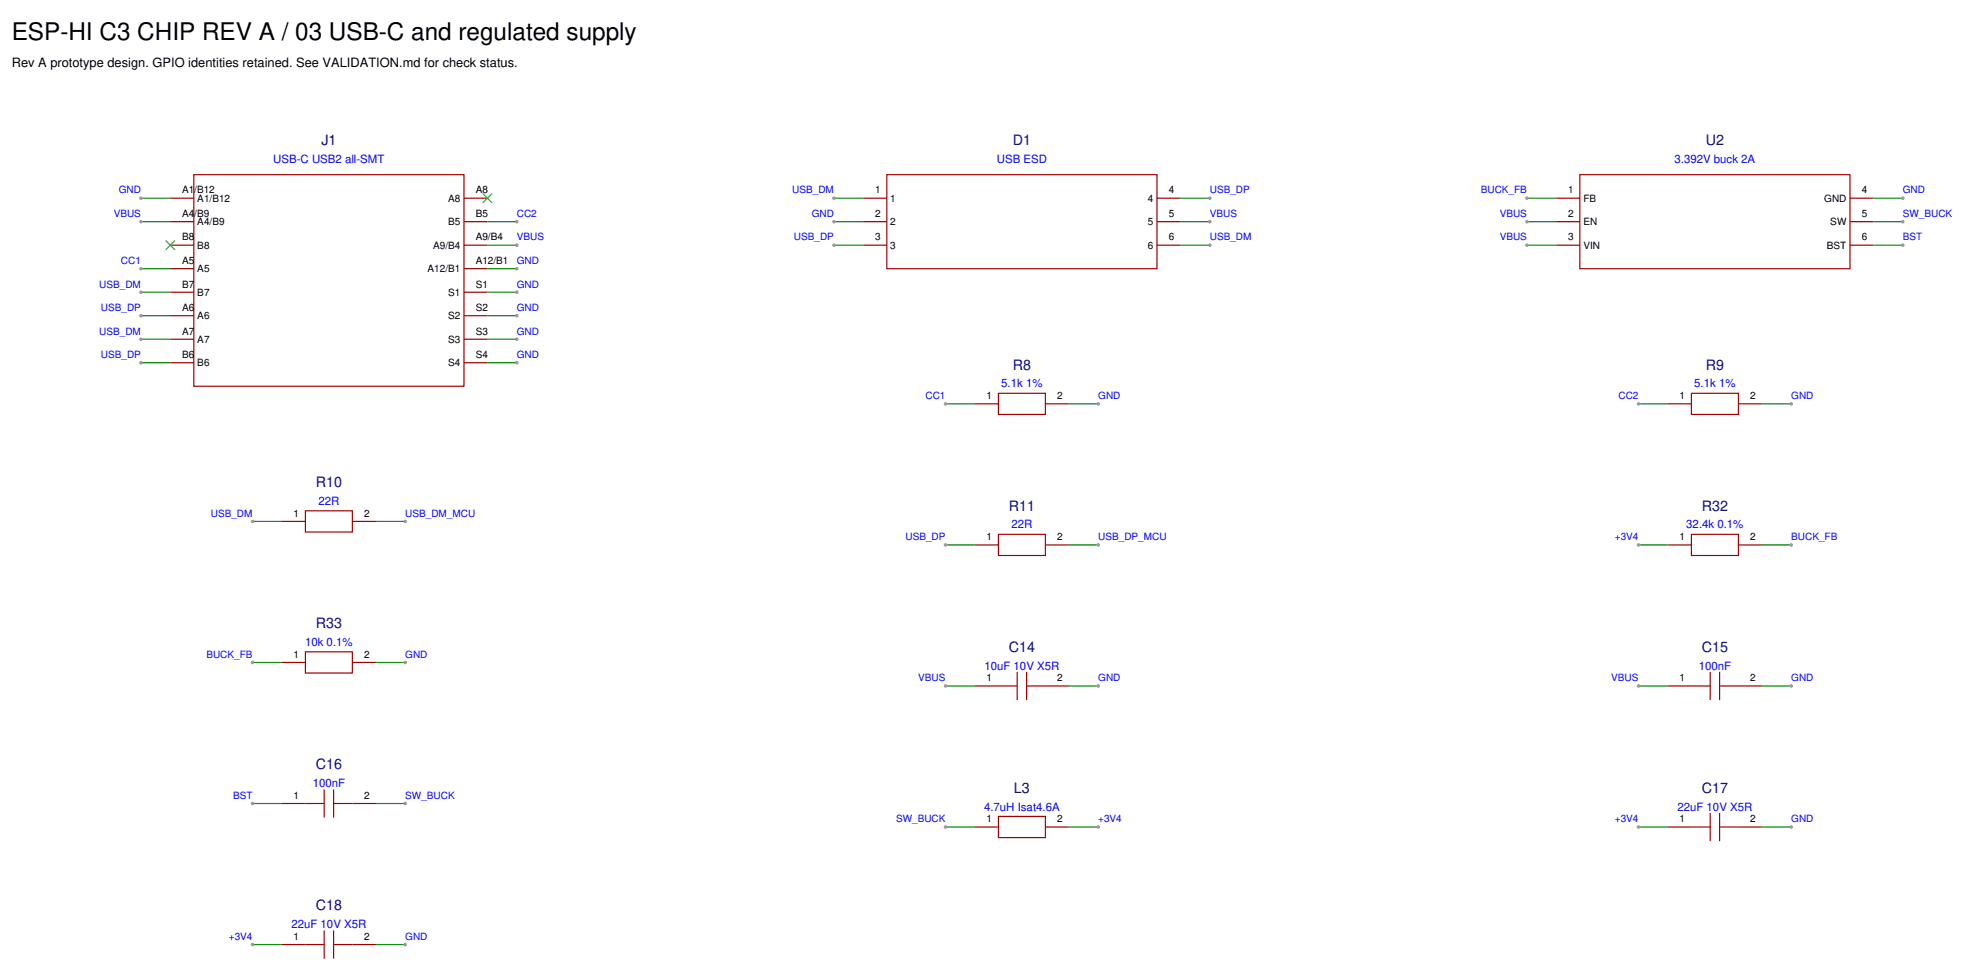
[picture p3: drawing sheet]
<svg xmlns="http://www.w3.org/2000/svg" width="590mm" height="291mm" viewBox="0 0 590 291" stroke-linecap="round" stroke-linejoin="round" font-family="sans-serif">
<path d="M58.2 52.4h81.1v63.5h-81.1z" fill="none" stroke="#a00000" stroke-width=".35"/>
<path d="M51.2 59.5h7M51.2 66.5h7M51.2 73.6h7" fill="none" stroke="#800" stroke-width=".35"/>
<path d="M49.7 72.2l2.9 2.8zM49.7 75l2.9-2.8z" fill="#fffcf8"/>
<path d="M49.7 72.2l2.9 2.8M52.6 72.2l-2.9 2.8" fill="none" stroke="#3c3" stroke-width=".35"/>
<path d="M139.3 59.5h7.1M51.2 80.6h7M51.2 87.7h7M51.2 94.8h7M51.2 101.8h7M51.2 108.9h7" fill="none" stroke="#800" stroke-width=".35"/>
<path d="M145 58.1l2.8 2.8zM145 60.9l2.8-2.8z" fill="#fffcf8"/>
<path d="M145 58.1l2.8 2.8M147.8 58.1l-2.8 2.8" fill="none" stroke="#3c3" stroke-width=".35"/>
<g fill="none" stroke="#800" stroke-width=".35">
<path d="M259.3 59.5h7M347.5 59.5h7M467.4 59.5h7.1M555.6 59.5h7.1M139.3 66.5h7.1M139.3 73.6h7.1M259.3 66.5h7M259.3 73.6h7M347.5 66.5h7M347.5 73.6h7M467.4 66.5h7.1M467.4 73.6h7.1"/>
<path d="M555.6 66.5h7.1M555.6 73.6h7.1M139.3 80.6h7.1M139.3 87.7h7.1M139.3 94.8h7.1M139.3 101.8h7.1M139.3 108.9h7.1M292.8 121.2h7.1M314 121.2h7M500.9 121.2h7.1M522.1 121.2h7.1M84.7 156.5h7"/>
<path d="M105.8 156.5h7.1M292.8 163.6h7.1M314 163.6h7M500.9 163.6h7.1M522.1 163.6h7.1M84.7 198.8h7M105.8 198.8h7.1M292.8 205.9h7.1M314 205.9h7M500.9 205.9h7.1M522.1 205.9h7.1M84.7 241.2h7"/>
<path d="M105.8 241.2h7.1M292.8 248.2h7.1M314 248.2h7M500.9 248.2h7.1M522.1 248.2h7.1M84.7 283.5h7M105.8 283.5h7.1"/>
</g>
<g fill="none" stroke="#a00000" stroke-width=".35">
<path d="M266.3 52.4h81.2v28.2h-81.2zM474.5 52.4h81.1v28.2h-81.1zM299.9 118h14.1v6.4h-14.1zM508 118h14.1v6.4h-14.1zM91.7 153.3h14.1v6.4h-14.1zM299.9 160.4h14.1v6.3h-14.1zM508 160.4h14.1v6.3h-14.1zM91.7 195.7h14.1v6.3h-14.1zM299.9 205.9h5.6M305.5 201.7v8.4M308.3 201.7v8.4M308.3 205.9h5.7"/>
<path d="M508 205.9h5.6M513.6 201.7v8.4M516.5 205.9h5.6M516.5 201.7v8.4M97.4 236.9v8.5M100.2 236.9v8.5M91.7 241.2h5.7M100.2 241.2h5.6M299.9 245h14.1v6.4h-14.1zM508 248.2h5.6M513.6 244v8.5M516.5 244v8.5"/>
<path d="M516.5 248.2h5.6M97.4 279.3v8.4M100.2 279.3v8.4M91.7 283.5h5.7M100.2 283.5h5.6"/>
</g>
<path d="M42.3 59.5h8.9" fill="none" stroke="#080" stroke-width=".35"/>
<circle cx="42.3" cy="59.5" r=".35" fill="#999"/>
<circle cx="42.3" cy="59.5" r=".35" fill="none" stroke="#999" stroke-width=".35"/>
<path d="M42.3 66.5h8.9" fill="none" stroke="#080" stroke-width=".35"/>
<circle cx="42.3" cy="66.5" r=".35" fill="#999"/>
<circle cx="42.3" cy="66.5" r=".35" fill="none" stroke="#999" stroke-width=".35"/>
<path d="M42.3 80.6h8.9" fill="none" stroke="#080" stroke-width=".35"/>
<circle cx="42.3" cy="80.6" r=".35" fill="#999"/>
<circle cx="42.3" cy="80.6" r=".35" fill="none" stroke="#999" stroke-width=".35"/>
<path d="M42.3 87.7h8.9" fill="none" stroke="#080" stroke-width=".35"/>
<circle cx="42.3" cy="87.7" r=".35" fill="#999"/>
<circle cx="42.3" cy="87.7" r=".35" fill="none" stroke="#999" stroke-width=".35"/>
<path d="M42.3 94.8h8.9" fill="none" stroke="#080" stroke-width=".35"/>
<circle cx="42.3" cy="94.8" r=".35" fill="#999"/>
<circle cx="42.3" cy="94.8" r=".35" fill="none" stroke="#999" stroke-width=".35"/>
<path d="M42.3 101.8h8.9" fill="none" stroke="#080" stroke-width=".35"/>
<circle cx="42.3" cy="101.8" r=".35" fill="#999"/>
<circle cx="42.3" cy="101.8" r=".35" fill="none" stroke="#999" stroke-width=".35"/>
<path d="M42.3 108.9h8.9" fill="none" stroke="#080" stroke-width=".35"/>
<circle cx="42.3" cy="108.9" r=".35" fill="#999"/>
<circle cx="42.3" cy="108.9" r=".35" fill="none" stroke="#999" stroke-width=".35"/>
<path d="M146.4 66.5h8.8" fill="none" stroke="#080" stroke-width=".35"/>
<circle cx="155.2" cy="66.5" r=".35" fill="#999"/>
<circle cx="155.2" cy="66.5" r=".35" fill="none" stroke="#999" stroke-width=".35"/>
<path d="M146.4 73.6h8.8" fill="none" stroke="#080" stroke-width=".35"/>
<circle cx="155.2" cy="73.6" r=".35" fill="#999"/>
<circle cx="155.2" cy="73.6" r=".35" fill="none" stroke="#999" stroke-width=".35"/>
<path d="M146.4 80.6h8.8" fill="none" stroke="#080" stroke-width=".35"/>
<circle cx="155.2" cy="80.6" r=".35" fill="#999"/>
<circle cx="155.2" cy="80.6" r=".35" fill="none" stroke="#999" stroke-width=".35"/>
<path d="M146.4 87.7h8.8" fill="none" stroke="#080" stroke-width=".35"/>
<circle cx="155.2" cy="87.7" r=".35" fill="#999"/>
<circle cx="155.2" cy="87.7" r=".35" fill="none" stroke="#999" stroke-width=".35"/>
<path d="M146.4 94.8h8.8" fill="none" stroke="#080" stroke-width=".35"/>
<circle cx="155.2" cy="94.8" r=".35" fill="#999"/>
<circle cx="155.2" cy="94.8" r=".35" fill="none" stroke="#999" stroke-width=".35"/>
<path d="M146.4 101.8h8.8" fill="none" stroke="#080" stroke-width=".35"/>
<circle cx="155.2" cy="101.8" r=".35" fill="#999"/>
<circle cx="155.2" cy="101.8" r=".35" fill="none" stroke="#999" stroke-width=".35"/>
<path d="M146.4 108.9h8.8" fill="none" stroke="#080" stroke-width=".35"/>
<circle cx="155.2" cy="108.9" r=".35" fill="#999"/>
<circle cx="155.2" cy="108.9" r=".35" fill="none" stroke="#999" stroke-width=".35"/>
<path d="M250.5 59.5h8.8" fill="none" stroke="#080" stroke-width=".35"/>
<circle cx="250.5" cy="59.5" r=".35" fill="#999"/>
<circle cx="250.5" cy="59.5" r=".35" fill="none" stroke="#999" stroke-width=".35"/>
<path d="M250.5 66.5h8.8" fill="none" stroke="#080" stroke-width=".35"/>
<circle cx="250.5" cy="66.5" r=".35" fill="#999"/>
<circle cx="250.5" cy="66.5" r=".35" fill="none" stroke="#999" stroke-width=".35"/>
<path d="M250.5 73.6h8.8" fill="none" stroke="#080" stroke-width=".35"/>
<circle cx="250.5" cy="73.6" r=".35" fill="#999"/>
<circle cx="250.5" cy="73.6" r=".35" fill="none" stroke="#999" stroke-width=".35"/>
<path d="M354.5 59.5h8.9" fill="none" stroke="#080" stroke-width=".35"/>
<circle cx="363.4" cy="59.5" r=".35" fill="#999"/>
<circle cx="363.4" cy="59.5" r=".35" fill="none" stroke="#999" stroke-width=".35"/>
<path d="M354.5 66.5h8.9" fill="none" stroke="#080" stroke-width=".35"/>
<circle cx="363.4" cy="66.5" r=".35" fill="#999"/>
<circle cx="363.4" cy="66.5" r=".35" fill="none" stroke="#999" stroke-width=".35"/>
<path d="M354.5 73.6h8.9" fill="none" stroke="#080" stroke-width=".35"/>
<circle cx="363.4" cy="73.6" r=".35" fill="#999"/>
<circle cx="363.4" cy="73.6" r=".35" fill="none" stroke="#999" stroke-width=".35"/>
<path d="M458.6 59.5h8.8" fill="none" stroke="#080" stroke-width=".35"/>
<circle cx="458.6" cy="59.5" r=".35" fill="#999"/>
<circle cx="458.6" cy="59.5" r=".35" fill="none" stroke="#999" stroke-width=".35"/>
<path d="M458.6 66.5h8.8" fill="none" stroke="#080" stroke-width=".35"/>
<circle cx="458.6" cy="66.5" r=".35" fill="#999"/>
<circle cx="458.6" cy="66.5" r=".35" fill="none" stroke="#999" stroke-width=".35"/>
<path d="M458.6 73.6h8.8" fill="none" stroke="#080" stroke-width=".35"/>
<circle cx="458.6" cy="73.6" r=".35" fill="#999"/>
<circle cx="458.6" cy="73.6" r=".35" fill="none" stroke="#999" stroke-width=".35"/>
<path d="M562.7 59.5h8.8" fill="none" stroke="#080" stroke-width=".35"/>
<circle cx="571.5" cy="59.5" r=".35" fill="#999"/>
<circle cx="571.5" cy="59.5" r=".35" fill="none" stroke="#999" stroke-width=".35"/>
<path d="M562.7 66.5h8.8" fill="none" stroke="#080" stroke-width=".35"/>
<circle cx="571.5" cy="66.5" r=".35" fill="#999"/>
<circle cx="571.5" cy="66.5" r=".35" fill="none" stroke="#999" stroke-width=".35"/>
<path d="M562.7 73.6h8.8" fill="none" stroke="#080" stroke-width=".35"/>
<circle cx="571.5" cy="73.6" r=".35" fill="#999"/>
<circle cx="571.5" cy="73.6" r=".35" fill="none" stroke="#999" stroke-width=".35"/>
<path d="M284 121.2h8.8" fill="none" stroke="#080" stroke-width=".35"/>
<circle cx="284" cy="121.2" r=".35" fill="#999"/>
<circle cx="284" cy="121.2" r=".35" fill="none" stroke="#999" stroke-width=".35"/>
<path d="M321 121.2h8.8" fill="none" stroke="#080" stroke-width=".35"/>
<circle cx="329.8" cy="121.2" r=".35" fill="#999"/>
<circle cx="329.8" cy="121.2" r=".35" fill="none" stroke="#999" stroke-width=".35"/>
<path d="M492.1 121.2h8.8" fill="none" stroke="#080" stroke-width=".35"/>
<circle cx="492.1" cy="121.2" r=".35" fill="#999"/>
<circle cx="492.1" cy="121.2" r=".35" fill="none" stroke="#999" stroke-width=".35"/>
<path d="M529.2 121.2h8.8" fill="none" stroke="#080" stroke-width=".35"/>
<circle cx="538" cy="121.2" r=".35" fill="#999"/>
<circle cx="538" cy="121.2" r=".35" fill="none" stroke="#999" stroke-width=".35"/>
<path d="M75.8 156.5h8.9" fill="none" stroke="#080" stroke-width=".35"/>
<circle cx="75.8" cy="156.5" r=".35" fill="#999"/>
<circle cx="75.8" cy="156.5" r=".35" fill="none" stroke="#999" stroke-width=".35"/>
<path d="M112.9 156.5h8.8" fill="none" stroke="#080" stroke-width=".35"/>
<circle cx="121.7" cy="156.5" r=".35" fill="#999"/>
<circle cx="121.7" cy="156.5" r=".35" fill="none" stroke="#999" stroke-width=".35"/>
<path d="M284 163.6h8.8" fill="none" stroke="#080" stroke-width=".35"/>
<circle cx="284" cy="163.6" r=".35" fill="#999"/>
<circle cx="284" cy="163.6" r=".35" fill="none" stroke="#999" stroke-width=".35"/>
<path d="M321 163.6h8.8" fill="none" stroke="#080" stroke-width=".35"/>
<circle cx="329.8" cy="163.6" r=".35" fill="#999"/>
<circle cx="329.8" cy="163.6" r=".35" fill="none" stroke="#999" stroke-width=".35"/>
<path d="M492.1 163.6h8.8" fill="none" stroke="#080" stroke-width=".35"/>
<circle cx="492.1" cy="163.6" r=".35" fill="#999"/>
<circle cx="492.1" cy="163.6" r=".35" fill="none" stroke="#999" stroke-width=".35"/>
<path d="M529.2 163.6h8.8" fill="none" stroke="#080" stroke-width=".35"/>
<circle cx="538" cy="163.6" r=".35" fill="#999"/>
<circle cx="538" cy="163.6" r=".35" fill="none" stroke="#999" stroke-width=".35"/>
<path d="M75.8 198.8h8.9" fill="none" stroke="#080" stroke-width=".35"/>
<circle cx="75.8" cy="198.8" r=".35" fill="#999"/>
<circle cx="75.8" cy="198.8" r=".35" fill="none" stroke="#999" stroke-width=".35"/>
<path d="M112.9 198.8h8.8" fill="none" stroke="#080" stroke-width=".35"/>
<circle cx="121.7" cy="198.8" r=".35" fill="#999"/>
<circle cx="121.7" cy="198.8" r=".35" fill="none" stroke="#999" stroke-width=".35"/>
<path d="M284 205.9h8.8" fill="none" stroke="#080" stroke-width=".35"/>
<circle cx="284" cy="205.9" r=".35" fill="#999"/>
<circle cx="284" cy="205.9" r=".35" fill="none" stroke="#999" stroke-width=".35"/>
<path d="M321 205.9h8.8" fill="none" stroke="#080" stroke-width=".35"/>
<circle cx="329.8" cy="205.9" r=".35" fill="#999"/>
<circle cx="329.8" cy="205.9" r=".35" fill="none" stroke="#999" stroke-width=".35"/>
<path d="M492.1 205.9h8.8" fill="none" stroke="#080" stroke-width=".35"/>
<circle cx="492.1" cy="205.9" r=".35" fill="#999"/>
<circle cx="492.1" cy="205.9" r=".35" fill="none" stroke="#999" stroke-width=".35"/>
<path d="M529.2 205.9h8.8" fill="none" stroke="#080" stroke-width=".35"/>
<circle cx="538" cy="205.9" r=".35" fill="#999"/>
<circle cx="538" cy="205.9" r=".35" fill="none" stroke="#999" stroke-width=".35"/>
<path d="M75.8 241.2h8.9" fill="none" stroke="#080" stroke-width=".35"/>
<circle cx="75.8" cy="241.2" r=".35" fill="#999"/>
<circle cx="75.8" cy="241.2" r=".35" fill="none" stroke="#999" stroke-width=".35"/>
<path d="M112.9 241.2h8.8" fill="none" stroke="#080" stroke-width=".35"/>
<circle cx="121.7" cy="241.2" r=".35" fill="#999"/>
<circle cx="121.7" cy="241.2" r=".35" fill="none" stroke="#999" stroke-width=".35"/>
<path d="M284 248.2h8.8" fill="none" stroke="#080" stroke-width=".35"/>
<circle cx="284" cy="248.2" r=".35" fill="#999"/>
<circle cx="284" cy="248.2" r=".35" fill="none" stroke="#999" stroke-width=".35"/>
<path d="M321 248.2h8.8" fill="none" stroke="#080" stroke-width=".35"/>
<circle cx="329.8" cy="248.2" r=".35" fill="#999"/>
<circle cx="329.8" cy="248.2" r=".35" fill="none" stroke="#999" stroke-width=".35"/>
<path d="M492.1 248.2h8.8" fill="none" stroke="#080" stroke-width=".35"/>
<circle cx="492.1" cy="248.2" r=".35" fill="#999"/>
<circle cx="492.1" cy="248.2" r=".35" fill="none" stroke="#999" stroke-width=".35"/>
<path d="M529.2 248.2h8.8" fill="none" stroke="#080" stroke-width=".35"/>
<circle cx="538" cy="248.2" r=".35" fill="#999"/>
<circle cx="538" cy="248.2" r=".35" fill="none" stroke="#999" stroke-width=".35"/>
<path d="M75.8 283.5h8.9" fill="none" stroke="#080" stroke-width=".35"/>
<circle cx="75.8" cy="283.5" r=".35" fill="#999"/>
<circle cx="75.8" cy="283.5" r=".35" fill="none" stroke="#999" stroke-width=".35"/>
<path d="M112.9 283.5h8.8" fill="none" stroke="#080" stroke-width=".35"/>
<circle cx="121.7" cy="283.5" r=".35" fill="#999"/>
<circle cx="121.7" cy="283.5" r=".35" fill="none" stroke="#999" stroke-width=".35"/>
<text font-size="7.3" x="3.5" y="11.9">ESP-HI C3 CHIP REV A / 03 USB-C and regulated supply</text>
<g font-size="4.3" fill="#000080">
<text x="96.5" y="43.6">J1</text>
<text x="304.2" y="43.6">D1</text>
<text x="512.3" y="43.6">U2</text>
<text x="304.2" y="111">R8</text>
<text x="512.3" y="111">R9</text>
<text x="94.8" y="146.3">R10</text>
<text x="303" y="153.3">R11</text>
<text x="511.1" y="153.3">R32</text>
<text x="94.8" y="188.6">R33</text>
<text x="303" y="195.7">C14</text>
<text x="511.1" y="195.7">C15</text>
<text x="94.8" y="230.9">C16</text>
<text x="304.5" y="238">L3</text>
<text x="511.1" y="238">C17</text>
<text x="94.8" y="273.3">C18</text>
</g>
<text font-size="3.9" x="3.5" y="20">Rev A prototype design. GPIO identities retained. See VALIDATION.md for check status.</text>
<g font-size="3.4" fill="#00f">
<text x="82.1" y="48.9">USB-C USB2 all-SMT</text>
<text x="299.4" y="48.9">USB ESD</text>
<text x="502.9" y="48.9">3.392V buck 2A</text>
<text x="300.7" y="116.3">5.1k 1%</text>
<text x="508.9" y="116.3">5.1k 1%</text>
<text x="95.6" y="151.6">22R</text>
<text x="303.8" y="158.6">22R</text>
<text x="506.5" y="158.6">32.4k 0.1%</text>
<text x="91.6" y="193.9">10k 0.1%</text>
<text x="295.7" y="200.9">10uF 10V X5R</text>
<text x="510.2" y="200.9">100nF</text>
<text x="93.9" y="236.2">100nF</text>
<text x="295.6" y="243.3">4.7uH Isat4.6A</text>
<text x="503.8" y="243.3">22uF 10V X5R</text>
<text x="87.5" y="278.6">22uF 10V X5R</text>
</g>
<g font-size="3" fill="#00f">
<text x="35.7" y="58.1">GND</text>
<text x="238" y="58.1">USB_DM</text>
<text x="363.4" y="58.1">USB_DP</text>
<text x="444.8" y="58.1">BUCK_FB</text>
<text x="571.5" y="58.1">GND</text>
<text x="34.2" y="65.1">VBUS</text>
<text x="155.2" y="65.1">CC2</text>
<text x="243.8" y="65.1">GND</text>
<text x="363.4" y="65.1">VBUS</text>
<text x="450.4" y="65.1">VBUS</text>
<text x="571.5" y="65.1">SW_BUCK</text>
<text x="155.2" y="72.2">VBUS</text>
<text x="238.5" y="72.2">USB_DP</text>
<text x="363.4" y="72.2">USB_DM</text>
<text x="450.4" y="72.2">VBUS</text>
<text x="571.5" y="72.2">BST</text>
<text x="36.3" y="79.2">CC1</text>
<text x="155.2" y="79.2">GND</text>
<text x="29.8" y="86.3">USB_DM</text>
<text x="155.2" y="86.3">GND</text>
<text x="30.3" y="93.3">USB_DP</text>
<text x="155.2" y="93.3">GND</text>
<text x="29.8" y="100.4">USB_DM</text>
<text x="155.2" y="100.4">GND</text>
<text x="30.3" y="107.5">USB_DP</text>
<text x="155.2" y="107.5">GND</text>
<text x="278" y="119.8">CC1</text>
<text x="329.8" y="119.8">GND</text>
<text x="486.1" y="119.8">CC2</text>
<text x="538" y="119.8">GND</text>
<text x="63.3" y="155.1">USB_DM</text>
<text x="121.7" y="155.1">USB_DM_MCU</text>
<text x="272" y="162.1">USB_DP</text>
<text x="329.8" y="162.1">USB_DP_MCU</text>
<text x="485" y="162.1">+3V4</text>
<text x="538" y="162.1">BUCK_FB</text>
<text x="62" y="197.4">BUCK_FB</text>
<text x="121.7" y="197.4">GND</text>
<text x="275.8" y="204.5">VBUS</text>
<text x="329.8" y="204.5">GND</text>
<text x="483.9" y="204.5">VBUS</text>
<text x="538" y="204.5">GND</text>
<text x="70" y="239.8">BST</text>
<text x="121.7" y="239.8">SW_BUCK</text>
<text x="269.1" y="246.8">SW_BUCK</text>
<text x="329.8" y="246.8">+3V4</text>
<text x="485" y="246.8">+3V4</text>
<text x="538" y="246.8">GND</text>
<text x="68.7" y="282.1">+3V4</text>
<text x="121.7" y="282.1">GND</text>
</g>
<g font-size="3">
<text x="54.7" y="58.1">A1/B12</text>
<text x="142.9" y="58.1">A8</text>
<text x="262.8" y="58.1">1</text>
<text x="351" y="58.1">4</text>
<text x="471" y="58.1">1</text>
<text x="559.2" y="58.1">4</text>
<text x="54.7" y="65.1">A4/B9</text>
<text x="59.3" y="60.5">A1/B12</text>
<text x="134.6" y="60.5">A8</text>
<text x="142.9" y="65.1">B5</text>
<text x="262.8" y="65.1">2</text>
<text x="267.4" y="60.5">1</text>
<text x="344.8" y="60.5">4</text>
<text x="351" y="65.1">5</text>
<text x="471" y="65.1">2</text>
<text x="475.5" y="60.5">FB</text>
<text x="547.9" y="60.5">GND</text>
<text x="559.2" y="65.1">5</text>
<text x="59.3" y="67.6">A4/B9</text>
<text x="134.6" y="67.6">B5</text>
<text x="267.4" y="67.6">2</text>
<text x="344.8" y="67.6">5</text>
<text x="475.5" y="67.6">EN</text>
<text x="549.7" y="67.6">SW</text>
<text x="54.7" y="72.2">B8</text>
<text x="59.3" y="74.7">B8</text>
<text x="130.1" y="74.7">A9/B4</text>
<text x="142.9" y="72.2">A9/B4</text>
<text x="262.8" y="72.2">3</text>
<text x="267.4" y="74.7">3</text>
<text x="344.8" y="74.7">6</text>
<text x="351" y="72.2">6</text>
<text x="471" y="72.2">3</text>
<text x="475.5" y="74.7">VIN</text>
<text x="548.7" y="74.7">BST</text>
<text x="559.2" y="72.2">6</text>
<text x="54.7" y="79.2">A5</text>
<text x="59.3" y="81.7">A5</text>
<text x="128.4" y="81.7">A12/B1</text>
<text x="142.9" y="79.2">A12/B1</text>
<text x="54.7" y="86.3">B7</text>
<text x="59.3" y="88.8">B7</text>
<text x="134.6" y="88.8">S1</text>
<text x="142.9" y="86.3">S1</text>
<text x="54.7" y="93.3">A6</text>
<text x="59.3" y="95.8">A6</text>
<text x="134.6" y="95.8">S2</text>
<text x="142.9" y="93.3">S2</text>
<text x="54.7" y="100.4">A7</text>
<text x="142.9" y="100.4">S3</text>
<text x="54.7" y="107.5">B6</text>
<text x="59.3" y="102.9">A7</text>
<text x="134.6" y="102.9">S3</text>
<text x="142.9" y="107.5">S4</text>
<text x="59.3" y="109.9">B6</text>
<text x="134.6" y="109.9">S4</text>
<text x="296.3" y="119.8">1</text>
<text x="317.5" y="119.8">2</text>
<text x="504.5" y="119.8">1</text>
<text x="525.6" y="119.8">2</text>
<text x="88.2" y="155.1">1</text>
<text x="109.4" y="155.1">2</text>
<text x="296.3" y="162.1">1</text>
<text x="317.5" y="162.1">2</text>
<text x="504.5" y="162.1">1</text>
<text x="525.6" y="162.1">2</text>
<text x="88.2" y="197.4">1</text>
<text x="109.4" y="197.4">2</text>
<text x="296.3" y="204.5">1</text>
<text x="317.5" y="204.5">2</text>
<text x="504.5" y="204.5">1</text>
<text x="525.6" y="204.5">2</text>
<text x="88.2" y="239.8">1</text>
<text x="109.4" y="239.8">2</text>
<text x="296.3" y="246.8">1</text>
<text x="317.5" y="246.8">2</text>
<text x="504.5" y="246.8">1</text>
<text x="525.6" y="246.8">2</text>
<text x="88.2" y="282.1">1</text>
<text x="109.4" y="282.1">2</text>
</g>
</svg>
